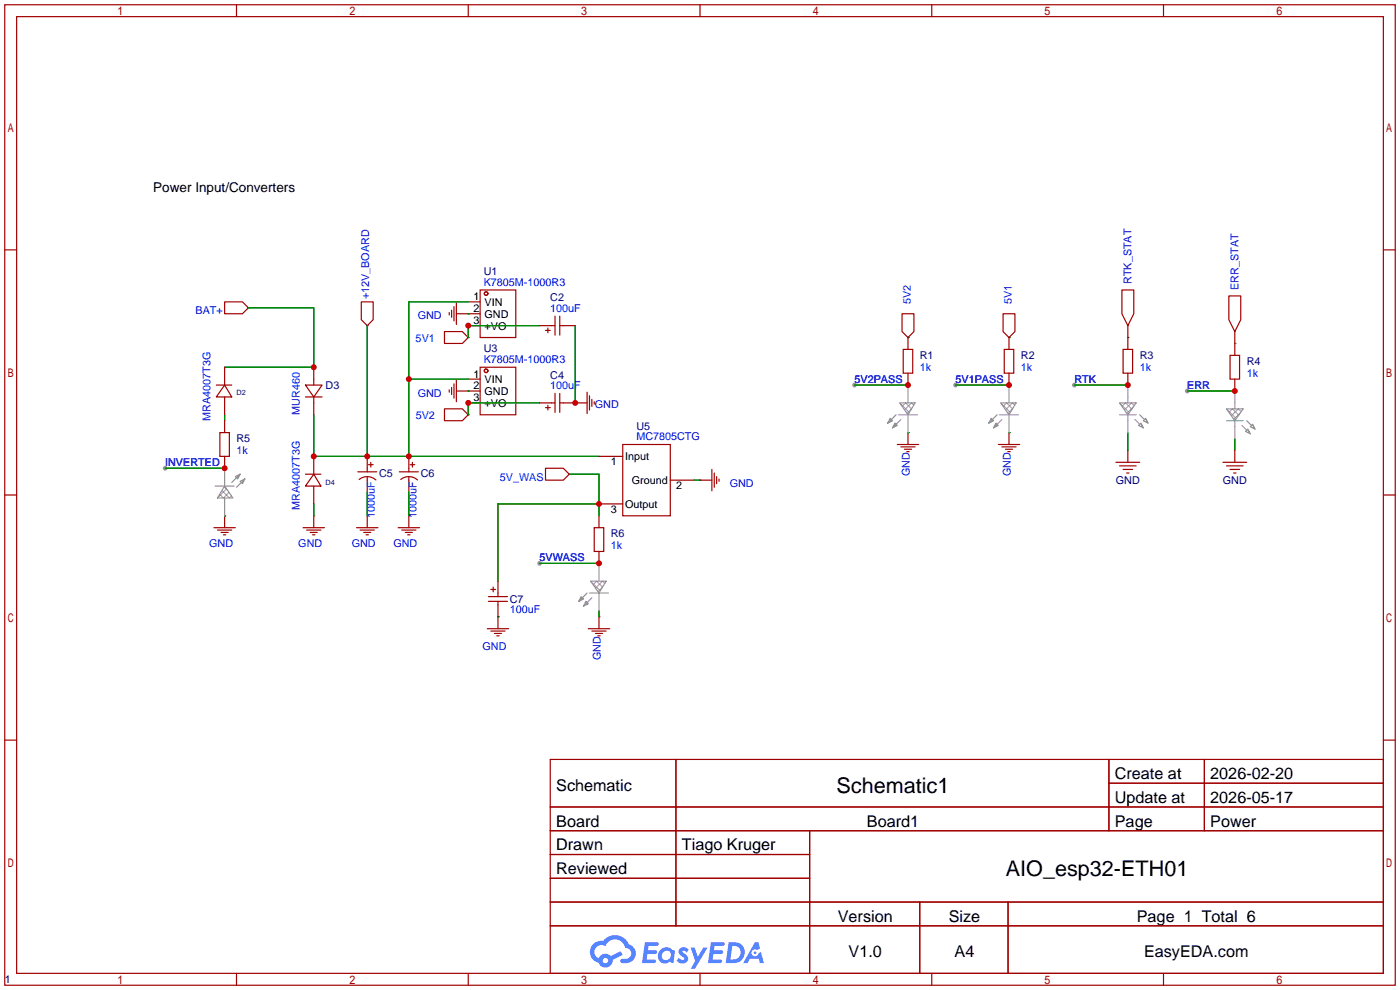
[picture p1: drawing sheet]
<svg xmlns="http://www.w3.org/2000/svg" width="299mm" height="212mm" viewBox="0 0 299 212" stroke-linecap="round" stroke-linejoin="round" font-family="sans-serif">
<g fill="#999">
<circle cx="115.3" cy="120.4" r=".51"/>
<circle cx="35.3" cy="100.1" r=".51"/>
<circle cx="182.6" cy="82.3" r=".51"/>
<circle cx="204.2" cy="82.3" r=".51"/>
<circle cx="229.6" cy="82.3" r=".51"/>
<circle cx="253.7" cy="83.6" r=".51"/>
</g>
<g fill="none" stroke="#a10000" stroke-width=".25">
<path d="M1 1h297.2v209.6h-297.2zM3.6 3.6h292.1v204.4h-292.1zM50.5 1v2.6M100.1 1v2.6M149.6 1v2.6M199.1 1v2.6M248.7 1v2.6M1 53.4h2.6M295.7 53.4h2.5M1 105.8h2.6M295.7 105.8h2.5M1 158.2h2.6"/>
<path d="M295.7 158.2h2.5M117.6 162.3h178.1v45.7h-178.1zM117.6 172.5h178.1M117.6 177.5h178.1M144.5 162.3v35.6M173 177.5v30.5M237 162.3v15.2M237 167.4h58.7M257.4 162.3v15.2M117.6 182.6h55.4M117.6 192.8h178.1M117.6 187.7h55.4"/>
<path d="M117.6 197.9h178.1M196.6 192.8v15.2M215.4 192.8v15.2M50.5 208v2.6M100.1 208v2.6M149.6 208v2.6M199.1 208v2.6M248.7 208v2.6"/>
</g>
<g fill="#5487ff">
<path d="M145.3 202.7a1.3 1.3 0 0 1 1.9 .3l-.4 .6a.54 .54 0 0 0-.9-.2l.1 .2a1.34 1.34 0 0 1 .9 1.8 1.47 1.47 0 0 1-2.3-.1l.5-.6 .8 .5a.31 .31 0 0 0 .4-.3 .31 .31 0 0 0-.3-.4 1.12 1.12 0 0 1-.7-1.8z"/>
<path d="M147.6 202.5h.9l.6 2 1.2-2h.9l-2.7 4.6h-.9l1-1.7z"/>
<path d="M137.8 201.4h1.7a1.31 1.31 0 0 1 1.2 .2 .4 .4 0 0 1-.3 .5l-1.8 .1-.1 .9h1.6a.4 .4 0 0 1 .4 .4 .4 .4 0 0 1-.5 .4h-1.6l-.2 1.2h1.4a.46 .46 0 0 1 .5 0 .46 .46 0 0 1 .1 .5l-.4 .2h-2.6z"/>
<path d="M151.9 201.4h1.7a1.32 1.32 0 0 1 1.2 .2 .39 .39 0 0 1-.3 .5l-1.8 .1-.1 .9h1.6a.4 .4 0 0 1 .4 .4 .4 .4 0 0 1-.4 .4h-1.7l-.2 1.2h1.4a.46 .46 0 0 1 .5 0 .46 .46 0 0 1 .1 .5l-.4 .2h-2.6z"/>
<path d="M161.3 201.4h.8l.3 1.3-.6 .4a.75 .75 0 0 0-1.1 .3 .75 .75 0 0 0 .5 1 .75 .75 0 0 0 .9-.7l.5-.2 .6 2.3h-.8l-.3-.9h-1.8l-.5 .9h-1z"/>
<path d="M155.7 201.4l-.6 4.4h1.5a2.27 2.27 0 0 0 2.6-2.2 2.27 2.27 0 0 0-2.7-2.2zM156.5 202.1a1.5 1.5 0 0 1 1.8 1.6 1.5 1.5 0 0 1-1.9 1.4h-.3z"/>
<path d="M141.2 203a1.6 1.6 0 0 0-.3 2.3 1.6 1.6 0 0 0 2.3 .2l.7 .3 .3-2.4-.1-.3-.5-.1a1.58 1.58 0 0 0-2.4 0zM141.8 203.5a.98 .98 0 0 1 1.6 .4 .98 .98 0 0 1-1.1 1.3 .94 .94 0 0 1-.9-.7 .94 .94 0 0 1 .4-1z"/>
<path d="M126.8 201.8a2.37 2.37 0 0 0 1.1 4 1.54 1.54 0 0 0 1.8 1 1.54 1.54 0 0 0 1.2-1.6l2.2-1.1-.5-.8-2 1a1.57 1.57 0 0 0-2.7 .5 1.5 1.5 0 0 1-.7-2.1 1.5 1.5 0 0 1 2.2-.5 2.23 2.23 0 0 1 2.3-1.4 2.23 2.23 0 0 1 2 1.8 1.16 1.16 0 0 1 1.2 1.1 1.16 1.16 0 0 1-1.1 1.2h-.7a.47 .47 0 0 0-.5 .4 .47 .47 0 0 0 .4 .5 2.17 2.17 0 0 0 2.5-.9 2.17 2.17 0 0 0-.3-2.7l-.8-.4a3.2 3.2 0 0 0-5.5-.7l-1.1 .1zM128.8 205.3a.6 .6 0 0 1 1.2 0 .6 .6 0 0 1-1.2 0z"/>
<circle cx="161.4" cy="203.6" r=".28"/>
</g>
<g fill="none" stroke="#a10000" stroke-width=".25">
<path d="M48 64.5h3.8l1.3 1.3-1.3 1.3h-3.8zM48 78.5v3.8M53.1 65.8h.1M67.1 78.5v3.8M77.2 64.5h2.6v3.8l-1.3 1.3-1.3-1.3zM78.5 69.6h.1M95 70.9h3.8l1.3 1.2-1.3 1.3h-3.8zM96 66.8v.5M96.5 66.3v1.5M97 65.5v3.1M97.5 67.1h5.1M97.5 64.8v4.5"/>
<path d="M100.1 72.1h.1M100.1 67.1h.1M100.1 64.5h2.5M100.1 69.6h2.5M102.6 78.5h7.6v10.1h-7.6zM102.6 62h7.6v10.1h-7.6zM115.3 69.6h3.3M116.6 70.6h1M117.1 70.1v1M118.6 67.6v4M119.6 69.6h3.3M119.6 67.6v4"/>
<path d="M192.8 67.1h2.5v3.8l-1.2 1.2-1.3-1.2zM193 74.7h2.1v5.1h-2.1zM194.1 72.1h.1M194.1 72.1v2.6M194.1 79.8v2.5M214.4 67.1h2.5v3.8l-1.3 1.2-1.2-1.2zM214.6 74.7h2.1v5.1h-2.1zM215.6 72.1h.1M215.6 72.1v2.6M215.6 79.8v2.5M239.8 62h2.5v5.1l-1.3 2.5-1.2-2.5zM240 74.7h2.1v5.1h-2.1z"/>
<path d="M241 69.6v5.1M241 79.8v2.5M262.6 63.2h2.6v5.1l-1.3 2.6-1.3-2.6zM262.9 75.9h2v5.1h-2zM263.9 70.9v5M46.2 82.3h3.3M47 92.5h2v5h-2zM48 82.3l1.5 2.5h-3.3zM48 84.8v3.8M48 89.9v2.6M48 97.5v2.6M65.3 82.3h3.5l-1.7 2.5z"/>
<path d="M65.3 84.8h3.5M67.1 84.8v3.8M67.1 97.5v3.8M78.5 97.5v3.3M78.7 99.3h1.1M79.2 98.8v1M87.4 97.5v3.3M87.6 99.3h1M88.1 98.8v1M95 87.4h3.8l1.3 1.2-1.3 1.3h-3.8zM96 83.3v.5M96.5 82.8v1.5"/>
<path d="M97 82v3.1M97.5 83.6h5.1M97.5 81.3v4.6M100.1 88.6h.1M100.1 83.6h.1M100.1 81h2.5M100.1 86.1h2.5M115.3 86.1h3.3M116.6 87.1h1M117.1 86.6v1M118.6 84.1v4M119.6 86.1h5.9"/>
<path d="M119.6 84.1v4M122.9 86.1h.1M125.5 83.8v4.6M126 84.6v3M126.5 85.3v1.6M127 85.9v.5M128 97.5h5.1M133.1 95h10.2v15.2h-10.2zM191.8 95h4.5M192.5 95.5h3.1M193.3 96h1.5M193.8 96.5h.5"/>
<path d="M194.1 92.5h.1M194.1 92.5v2.5M213.4 95h4.5M214.1 95.5h3.1M214.9 96h1.5M215.4 96.5h.5M215.6 92.5h.1M215.6 92.5v2.5M238.5 98.8h5.1M239.3 99.6h3.5M241 96.3v2.5M261.4 98.8h5"/>
<path d="M262.1 99.6h3.6M263.9 81v2.6M263.9 96.3v2.5M45.7 112.8h4.6M46.5 113.3h3M47.2 113.8h1.6M47.8 114.3h.5M48 110.2h.1M48 110.2v2.6M64.8 112.8h4.5M65.3 101.3h3.3M65.5 113.3h3.1"/>
<path d="M66.3 113.8h1.5M66.8 114.3h.5M67.1 110.2h.1M67.1 101.3l1.5 2.6h-3.3zM67.1 103.9v3.8M67.1 110.2v2.6M76.2 112.8h4.6M76.5 100.8h4M76.8 102.5a2.74 2.74 0 0 1 3.5 .1M77 113.3h3M77.7 113.8h1.5M78.2 114.3h.5"/>
<path d="M78.5 110.2h.1M78.5 101.9v3.3M78.5 110.2v2.6M85.1 112.8h4.6M85.3 100.8h4.1M85.6 102.5a2.74 2.74 0 0 1 3.6 .1M85.9 113.3h3M86.6 113.8h1.5M87.1 114.3h.5M87.4 110.2h.1M87.4 101.9v3.3M87.4 110.2v2.6"/>
<path d="M116.6 100.1h3.8l1.3 1.2-1.3 1.3h-3.8zM121.7 101.3h.1M127 112.8h2v5.1h-2zM128 110.2v2.6M128 117.9v2.5M128 107.7h5.1M143.3 102.6h5M149.6 102.6h.1M149.6 102.6h2.5M152.1 100.3v4.6M152.7 101.1v3M153.2 101.9v1.5"/>
<path d="M153.7 102.4v.5M240 100.3h2.1M240.8 101.1h.5M262.9 100.3h2M263.7 101.1h.5M104.1 134.4h4.6M104.4 127.5h4.1M104.4 128.5h4.1M104.9 134.9h3M104.9 126h1M105.4 125.5v1M105.7 135.4h1.5"/>
<path d="M106.2 135.9h.5M106.4 131.8h.1M106.4 124.2v3.3M106.4 128.5v5.9M125.7 134.4h4.6M126.5 134.9h3M127.3 135.4h1.5M127.8 135.9h.5M128 131.8h.1M128 131.8v2.6"/>
<circle cx="103.9" cy="79.2" r=".38"/>
<circle cx="103.9" cy="62.7" r=".38"/>
</g>
<g fill="none" stroke="#008700" stroke-width=".25">
<path d="M53.1 65.8h14v12.7h-19.1M78.5 69.6v27.9M100.1 67.1h.1M100.1 64.5h-12.7v33M115.3 69.6h-15.2v2.5M122.9 69.6v16.5M194.1 72.1h.1M215.6 72.1h.1M241 72.1h.1M263.9 73.4h.1M48 88.6v1.3M67.1 88.6v8.9h60.9"/>
<path d="M87.4 81h12.7M100.1 83.6h.1M115.3 86.1h-15.2v2.5M182.6 82.3h11.5M194.1 92.5h.1M204.2 82.3h11.4M215.6 92.5h.1M229.6 82.3h11.4M241 92.5v3.8M253.7 83.6h10.2M263.9 93.7v2.6M35.3 100.1h12.7"/>
<path d="M48 110.2h.1M67.1 107.7v2.5M78.5 105.2v5M87.4 105.2v5M121.7 101.3h6.3v8.9M128 107.7h-21.6v16.5M148.3 102.6h1.3M106.4 131.8h.1M115.3 120.4h12.7M128 130.6v1.2"/>
</g>
<g fill="none" stroke="#999" stroke-width=".21">
<path d="M190.2 89.6l.4 .4M190.6 89.8l-.4 .4M191.2 90.6l.4 .4M191.6 90.8l-.3 .4M192.3 86.1l2 2.1M192.8 86.9l.7-.8 1.3 1.3-1 .9M195.3 86.6l-.5-.5-1.5 1.5M211.8 89.6l.4 .4M212.2 89.8l-.4 .4M212.8 90.6l.4 .4M213.2 90.8l-.3 .4M213.9 86.1l2 2.1"/>
<path d="M214.4 86.9l.7-.8 1.3 1.3-1 .9M216.9 86.6l-.5-.5-1.5 1.5M239.3 86.1l2.1 2.1M239.8 86.9l.7-.8 1.4 1.4M242.2 87l-1.4 1.3M242.4 86.7l-.6-.6-1.5 1.5M243.7 90.6l.4 .3-.3 .3M244.7 89.5l.4 .4-.2 .3M262.1 87.4l2.1 2.1M262.7 88.1l.7-.7 1.3 1.3M265.1 88.2l-1.4 1.4M265.3 88l-.6-.6-1.5 1.5"/>
<path d="M266.6 91.8l.4 .4-.3 .3M267.6 90.8l.4 .4-.3 .2M47.4 104.8l1.6 1.6 .5-.4M47.9 104l.7 .7M48.4 104.5l-1.9 1.9M48.9 105.2l-1.1 1.2-.8-.8M50.8 101.6l.3 .3-.4 .3M51.8 102.6l.3 .3-.4 .4M124.1 127.7l.4 .4M124.6 127.9l-.4 .4M125.1 128.7l.5 .4M125.6 128.9l-.4 .4"/>
<path d="M126.2 124.2l2.1 2.1M126.8 125l.7-.8 1.3 1.3-1 .9M129.3 124.7l-.5-.5-1.5 1.5"/>
</g>
<g fill="none" stroke="#999" stroke-width=".25">
<path d="M190.2 89.4l.6 .5-1.1 .5zM191.3 90.4l.5 .5-1 .5zM191.5 88.6l-1.8 1.8M192 88.6h4.1M192.3 86.1h3.3l-1.5 2.5zM192.5 89.7l-1.7 1.7M194.1 82.3v3.8M194.1 88.6v3.9M211.8 89.4l.5 .5-1 .5zM212.9 90.4l.5 .5-1.1 .5zM213.1 88.6l-1.8 1.8M213.6 88.6h4.1"/>
<path d="M213.9 86.1h3.3l-1.6 2.5zM214.1 89.7l-1.8 1.7M215.6 82.3v3.8M215.6 88.6v3.9M239.3 86.1h3.5l-1.8 2.5zM239.3 88.6h3.5M241 82.3v3.8M241 88.6v3.9M242.6 89.7l1 1M243.3 90.9l.5-.5 .5 1zM243.6 88.6l1 1.1M244.3 89.9l.6-.5 .5 1z"/>
<path d="M262.1 87.4h3.6l-1.8 2.5zM262.1 89.9h3.6M263.9 83.6v3.8M263.9 89.9v3.8M265.4 90.9l1 1M266.2 92.2l.5-.5 .5 1zM266.4 89.9l1.1 1M267.2 91.2l.5-.5 .5 1zM46 103.9h4M48 103.9l1.8 2.5h-3.3zM48 100.1v3.8M48 106.4v3.8"/>
<path d="M50.3 101.9l1-.6-.5 1.1zM51.3 102.9l1-.5-.5 1zM51.3 101.3l-1.8 1.8M52.3 102.4l-1.8 1.7M124.2 127.5l.5 .5-1 .5zM125.2 128.5l.5 .5-1 .5zM125.5 126.7l-1.8 1.8M126 126.7h4M126.2 124.2h3.3l-1.5 2.5zM126.5 127.8l-1.8 1.7M128 120.4v3.8M128 126.7v3.9"/>
</g>
<g fill="#c00">
<circle cx="87.4" cy="81" r=".63"/>
<circle cx="87.4" cy="97.5" r=".63"/>
<circle cx="78.5" cy="97.5" r=".63"/>
<circle cx="67.1" cy="97.5" r=".63"/>
<circle cx="100.1" cy="86.1" r=".63"/>
<circle cx="100.1" cy="69.6" r=".63"/>
<circle cx="122.9" cy="86.1" r=".63"/>
<circle cx="67.1" cy="78.5" r=".63"/>
<circle cx="128" cy="120.4" r=".63"/>
<circle cx="48" cy="100.1" r=".63"/>
<circle cx="194.1" cy="82.3" r=".63"/>
<circle cx="215.6" cy="82.3" r=".63"/>
<circle cx="241" cy="82.3" r=".63"/>
<circle cx="263.9" cy="83.6" r=".63"/>
<circle cx="128" cy="107.7" r=".63"/>
</g>
<g font-size="4.6">
<text x="178.8" y="169.4">Schematic1</text>
<text x="215" y="187.2">AIO_esp32-ETH01</text>
</g>
<g font-size="3.5">
<text x="238.3" y="166.5">Create at</text>
<text x="258.7" y="166.5">2026-02-20</text>
<text x="118.9" y="169.1">Schematic</text>
<text x="238.3" y="171.6">Update at</text>
<text x="258.7" y="171.6">2026-05-17</text>
<text x="118.9" y="176.7">Board</text>
<text x="185.3" y="176.7">Board1</text>
<text x="238.3" y="176.7">Page</text>
<text x="258.7" y="176.7">Power</text>
<text x="118.9" y="181.8">Drawn</text>
<text x="145.7" y="181.8">Tiago Kruger</text>
<text x="118.9" y="186.8">Reviewed</text>
<text x="179.1" y="197">Version</text>
<text x="202.8" y="197">Size</text>
<text x="243" y="197">Page 1 Total 6</text>
<text x="181.4" y="204.6">V1.0</text>
<text x="204" y="204.6">A4</text>
<text x="244.5" y="204.6">EasyEDA.com</text>
</g>
<text font-size="2.9" x="32.8" y="41.1">Power Input/Converters</text>
<g font-size="2.3" fill="#000080">
<text x="103.4" y="58.8">U1</text>
<text x="117.6" y="64.4">C2</text>
<text x="103.4" y="75.3">U3</text>
<text x="196.6" y="76.8">R1</text>
<text x="218.2" y="76.8">R2</text>
<text x="243.6" y="76.8">R3</text>
<text x="69.6" y="83.1">D3</text>
<text x="117.6" y="80.9">C4</text>
<text x="266.4" y="78">R4</text>
<text x="50.5" y="94.5">R5</text>
<text x="136" y="91.8">U5</text>
<text x="81" y="102">C5</text>
<text x="89.9" y="102">C6</text>
<text x="238.5" y="103.4">GND</text>
<text x="261.3" y="103.4">GND</text>
<text x="130.6" y="114.9">R6</text>
<text x="109" y="128.8">C7</text>
<text x="1" y="210.1">1</text>
</g>
<g font-size="2.3" fill="#00f">
<text x="78.9" y="64" transform="rotate(-90 78.9 64)">+12V_BOARD</text>
<text x="103.4" y="61.1">K7805M-1000R3</text>
<text x="194.7" y="65" transform="rotate(-90 194.7 65)">5V2</text>
<text x="216.3" y="65" transform="rotate(-90 216.3 65)">5V1</text>
<text x="241.9" y="60.7" transform="rotate(-90 241.9 60.7)">RTK_STAT</text>
<text x="264.7" y="62" transform="rotate(-90 264.7 62)">ERR_STAT</text>
<text x="41.8" y="67.2">BAT+</text>
<text x="89.3" y="68.3">GND</text>
<text x="117.6" y="66.7">100uF</text>
<text x="88.8" y="73.1">5V1</text>
<text x="103.4" y="77.6">K7805M-1000R3</text>
<text x="117.6" y="83.2">100uF</text>
<text x="182.6" y="81.8">5V2PASS</text>
<text x="196.6" y="79.3">1k</text>
<text x="204.2" y="81.8">5V1PASS</text>
<text x="218.2" y="79.3">1k</text>
<text x="229.6" y="81.8">RTK</text>
<text x="243.6" y="79.3">1k</text>
<text x="253.7" y="83.1">ERR</text>
<text x="266.4" y="80.6">1k</text>
<text x="45" y="89.9" transform="rotate(-90 45 89.9)">MRA4007T3G</text>
<text x="64.1" y="88.6" transform="rotate(-90 64.1 88.6)">MUR460</text>
<text x="88.8" y="89.6">5V2</text>
<text x="89.3" y="84.8">GND</text>
<text x="127.1" y="87.3">GND</text>
<text x="136" y="94.1">MC7805CTG</text>
<text x="35.3" y="99.6">INVERTED</text>
<text x="50.5" y="97.1">1k</text>
<text x="194.5" y="101.8" transform="rotate(-90 194.5 101.8)">GND</text>
<text x="216.1" y="101.8" transform="rotate(-90 216.1 101.8)">GND</text>
<text x="106.8" y="102.7">5V_WAS</text>
<text x="156" y="104.1">GND</text>
<text x="64.1" y="109" transform="rotate(-90 64.1 109)">MRA4007T3G</text>
<text x="80.1" y="110.8" transform="rotate(-90 80.1 110.8)">1000uF</text>
<text x="89" y="110.8" transform="rotate(-90 89 110.8)">1000uF</text>
<text x="44.7" y="117">GND</text>
<text x="63.8" y="117">GND</text>
<text x="75.2" y="117">GND</text>
<text x="84.1" y="117">GND</text>
<text x="115.3" y="119.9">5VWASS</text>
<text x="130.6" y="117.4">1k</text>
<text x="109" y="131">100uF</text>
<text x="103.1" y="138.9">GND</text>
<text x="128.4" y="141.1" transform="rotate(-90 128.4 141.1)">GND</text>
</g>
<g font-size="2.3">
<text x="101.2" y="64.2">1</text>
<text x="103.6" y="65.5">VIN</text>
<text x="101.2" y="66.7">2</text>
<text x="101.2" y="69.3">3</text>
<text x="103.6" y="68">GND</text>
<text x="103.6" y="70.5">+VO</text>
<text x="101.2" y="80.7">1</text>
<text x="101.2" y="83.2">2</text>
<text x="103.6" y="82">VIN</text>
<text x="101.2" y="85.8">3</text>
<text x="103.6" y="84.5">GND</text>
<text x="103.6" y="87">+VO</text>
<text x="130.5" y="99.4">1</text>
<text x="133.6" y="98.4">Input</text>
<text x="135" y="103.4">Ground</text>
<text x="144.5" y="104.5">2</text>
<text x="130.5" y="109.5">3</text>
<text x="133.6" y="108.5">Output</text>
</g>
<g font-size="1.6" fill="#000080">
<text x="50.5" y="84.5">D2</text>
<text x="69.6" y="103.6">D4</text>
</g>
</svg>
